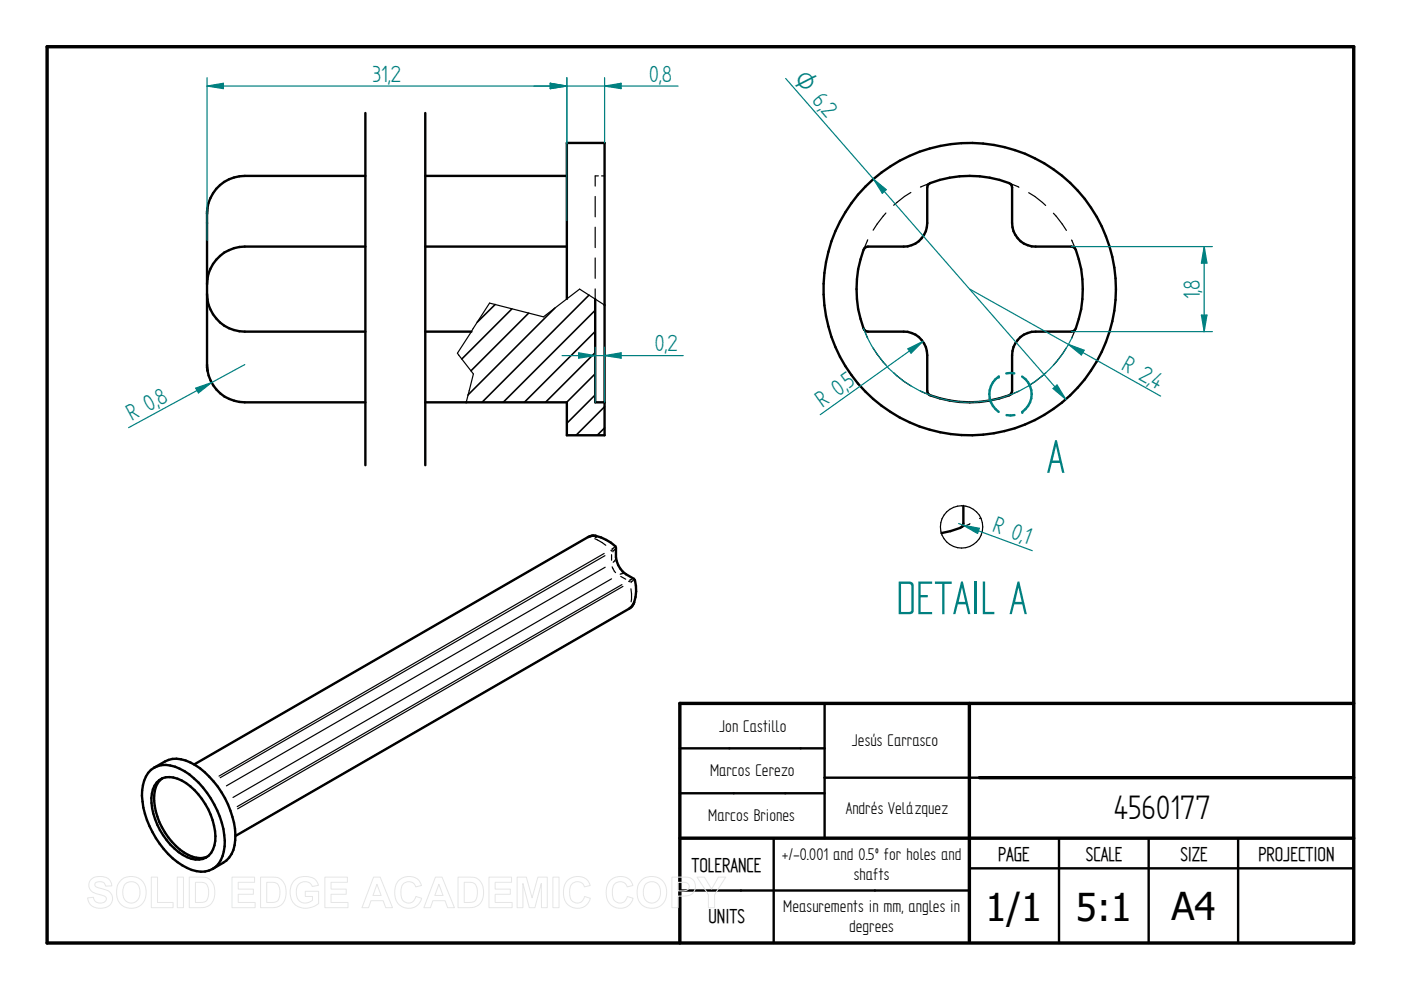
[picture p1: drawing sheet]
<svg xmlns="http://www.w3.org/2000/svg" width="297mm" height="210mm" viewBox="0 0 297 210" stroke-linecap="round" stroke-linejoin="round" font-family="sans-serif">
<path d="M10 9.9h277v190h-277zM205.5 149.1v50.5M287 149.1h-142.9v50.8M144.1 177.7h142.9M207.6 164.9h79.4" fill="none" stroke="#000" stroke-width=".72"/>
<g fill="none" stroke="#000" stroke-width=".51">
<path d="M77.5 37.3h-25.6a8 8 0 0 0-8 8M90.2 37.3h30M43.9 44.4v33.6l.1 .7M77.5 52.3h-25.6a8.1 8.1 0 0 0-8 8M90.2 52.3h30M183.3 52.6l.7-.3h7.6a4.9 4.9 0 0 0 5-5v-7.5l.3-.8a22.7 22.7 0 0 1 17.4 0l.3 .8v7.5a5 5 0 0 0 5 5h7.6l.7 .3a23.1 23.1 0 0 1 0 17.4l-.7 .3h-7.6a4.9 4.9 0 0 0-5 5v7.5l-.3 .8a23.2 23.2 0 0 1-17.4 0l-.3-.8v-7.5a5 5 0 0 0-5-5h-7.6l-.7-.3a23.1 23.1 0 0 1 0-17.4zM43.9 62.3a8 8 0 0 0 8 8h25.6M43.9 77.4a8 8 0 0 0 8 7.9h25.6M90.2 70.3h9.7M120.2 63.4v-33.1h8v62h-8v-7h-30M126.2 63.4v21.9h2M124.8 113.8l.3-.1a2.98 2.98 0 0 1 2.4 .3l2 1.1 1 .7 .1 .4a5.7 5.7 0 0 0 3.8 6.5 6.6 6.6 0 0 1 0 5"/>
<path d="M126.3 113.6l-1.1 .1-.5 .2-83.6 48.2M134.4 127.8l-.2 .5-.8 .7-83.5 48.2M134.4 127.7l-.3 .7-.6 .5M144.1 158.7h30.7M174.8 149.1v28.6M32.7 162.8a6.9 6.9 0 0 1 5.7-1.8 13.8 13.8 0 0 1 7.8 5.8 17.7 17.7 0 0 1 3.5 12.4 5.3 5.3 0 0 1-2.4 3.7l-2.2 1.3M32.7 162.8a5.6 5.6 0 0 1 5.4 .2 18.7 18.7 0 0 1 8.9 11.5 11 11 0 0 1-.2 7.9l-.4 .7-1.3 1.1M32.7 162.8a5.8 5.8 0 0 0-2.6 4.8 19.2 19.2 0 0 0 7.5 15.2 7.7 7.7 0 0 0 6.7 1.8l.8-.4M33.2 165.9a3.7 3.7 0 0 1 4.4-.8 14.1 14.1 0 0 1 7.8 10 6.8 6.8 0 0 1-1.1 6.3 4.4 4.4 0 0 1-5.5-.1 14.5 14.5 0 0 1-6.6-13.1l.2-.9zM34.4 165.1a5.1 5.1 0 0 0-1.7 4.7 14.9 14.9 0 0 0 7.2 11.5 4.9 4.9 0 0 0 4 .4M144.1 168.2h30.7M164 177.7v22.2"/>
<path d="M207.6 164.9h-32.8M224.5 177.7v22.2M243.5 177.7v22.2M262.5 177.7v22.2M144.1 188.8h61.4M205.5 184.1h81.5"/>
<circle cx="205.6" cy="61.3" r="31"/>
</g>
<g fill="none" stroke="#000" stroke-width=".25">
<path d="M126.9 37.3h-.7v2.2M127.5 37.3h.7M197.2 38.8l-2 .9M213.9 38.8l2.1 .9M43.9 45.3h.1M43.9 45.2v.1M43.9 44.5v.4M44 44.1v.2M126.2 41.7v4.3M126.2 48.2v4.3M126.2 54.7v4.3M184 50.8l-.9 2.2"/>
<path d="M187.8 45.2l-2.7 3.6M193.1 40.8l-1.3 .9-2.3 1.8M218.1 40.9l1.3 .8 2.3 1.9M223.3 45.2l1.9 2.3 .9 1.4M227.2 50.9l.9 2.1M43.9 77.3h.1M43.9 77.5v.1M43.9 77.9v.3M44 78.4v.2M126.2 61.3v2.1M128.2 64.7l-5.3-3.4-7.7 5.9-11.4-2.9-6.8 10.6 3.4 4.4-1.6 6M183.1 69.6l.9 2.1"/>
<path d="M185.1 73.7l.9 1.4 1.8 2.3M189.5 79l2.3 1.9 1.3 .9M221.7 79.1l-2.3 1.8-1.3 .9M226.1 73.8l-2.8 3.6M228.1 69.6l-.9 2.2M195.2 82.9l2 .9M216 82.9l-2.1 .9M123.4 114.6l-80.9 46.7M124.8 113.8l-.1 .1M126.1 114.2l2.3 1.4M128.1 117.3l-81.7 47.2M128.3 117.8l-81.6 47.1"/>
<path d="M129.5 116.7l.1 .1M129.7 117.6v1.2M129.8 116.4h.1M130 116.8h.1M130.3 116.1l-.5 .3M130.4 116.5l-.4 .3M130.5 118.6l-.5 .6M128.3 120.3l-80.3 46.3M129.7 122.7l-80.3 46.4M129.8 120.2l.7 1.2M131.6 122.2l1.1 .6M131.9 124l-81.6 47"/>
<path d="M132.1 124.3l-81.7 47.2M132.1 129.8l-80.8 46.6M132.2 121.6l-.7 .2M133.3 123.2l.1 .2M133.5 128.9l-.1 .1M133.6 123h.1M133.8 124.8l.1 1.1-.1 1.7M133.8 123.3h.1M134.1 122.8l-.5 .2M134.3 123.1l-.5 .2"/>
</g>
<path d="M105 64.6l-3.8 3.7M108.5 65.5l-10.6 10.6M112.1 66.4l-12.2 12.2M117.6 65.3l-18.4 18.4M124.9 62.6l-22.7 22.7M126.2 65.8l-19.5 19.5M126.2 70.3l-15 15M126.2 74.8l-10.5 10.5M126.2 79.2l-6.1 6.1M126.2 83.7l-6 6M128.2 86.2l-6.1 6.1M128.2 90.7l-1.6 1.6" fill="none" stroke="#000" stroke-width=".34"/>
<g fill="#000">
<circle cx="126.3" cy="113.6" r=".25"/>
<circle cx="134.4" cy="127.7" r=".25"/>
</g>
<path d="M192.5 74l3.2-1.6-2.5 2.5zM195.7 72.4l-21.8 15.5" fill="none" stroke="#008080" stroke-width=".25"/>
<path d="M192.5 74l3.2-1.6-2.5 2.5z" fill="#008080"/>
<path d="M218.7 83.6a4.5 4.5 0 0 1-2 3.7" fill="none" stroke="#008080" stroke-width=".51"/>
<circle cx="216.7" cy="87.3" r=".25" fill="#008080"/>
<path d="M211.7 79.8a4.5 4.5 0 0 0 0 7.5M215.1 88h-1.7" fill="none" stroke="#008080" stroke-width=".51"/>
<circle cx="211.7" cy="79.8" r=".25" fill="#008080"/>
<path d="M215.1 79.2h-1.7M216.7 79.8a4.4 4.4 0 0 1 2 3.8" fill="none" stroke="#008080" stroke-width=".51"/>
<path d="M204.3 107.3l-.1 4.1-.6 .5-2.1 .7-1.9 .4" fill="none" stroke="#000" stroke-width=".51"/>
<g fill="none" stroke="#000" stroke-width=".25">
<path d="M205.7 111l-2.1 .9M207.9 109.8l-.2 .1"/>
<circle cx="203.9" cy="111.7" r="4.5"/>
</g>
<path d="M203.2 111l15.7 5.8M204.2 111.3l3.4 .7-.3 1.1z" fill="none" stroke="#008080" stroke-width=".25"/>
<path d="M204.2 111.3l3.4 .7-.3 1.1z" fill="#008080"/>
<path d="M43.9 18.2l3.5-.5v1.1zM43.9 16.5v34.5M120.2 16.5v30.2" fill="none" stroke="#008080" stroke-width=".25"/>
<path d="M43.9 18.2l3.5-.5v1.1z" fill="#008080"/>
<path d="M116.7 17.7l3.5 .5-3.5 .6z" fill="none" stroke="#008080" stroke-width=".25"/>
<path d="M116.7 17.7l3.5 .5-3.5 .6z" fill="#008080"/>
<path d="M43.9 18.2h76.3M51.9 77.3l-24.6 13.4M41.5 82.3l3.4-1.2-2.8 2.2z" fill="none" stroke="#008080" stroke-width=".25"/>
<path d="M41.5 82.3l3.4-1.2-2.8 2.2z" fill="#008080"/>
<path d="M183.1 69.6a24 24 0 0 0 21.5 15.7 24 24 0 0 0 22.7-13.8M205.6 61.3l40.5 22.7M226.5 73l3.4 1.3-.6 1z" fill="none" stroke="#008080" stroke-width=".25"/>
<path d="M226.5 73l3.4 1.3-.6 1z" fill="#008080"/>
<path d="M77.5 24v74.6M90.2 24v74.6" fill="none" stroke="#000" stroke-width=".51"/>
<path d="M227.2 52.3h29.8M227.2 70.3h29.8M254.7 66.8h1.2l-.6 3.5z" fill="none" stroke="#008080" stroke-width=".25"/>
<path d="M254.7 66.8h1.2l-.6 3.5z" fill="#008080"/>
<path d="M255.3 52.3l.6 3.5h-1.2z" fill="none" stroke="#008080" stroke-width=".25"/>
<path d="M255.3 52.3l.6 3.5h-1.2z" fill="#008080"/>
<path d="M166.6 16.6l59.4 68.1M255.3 52.3v18M223.3 82.4l.8-.8 1.9 3.1z" fill="none" stroke="#008080" stroke-width=".25"/>
<path d="M223.3 82.4l.8-.8 1.9 3.1z" fill="#008080"/>
<path d="M185.2 38l2.7 2.2-.8 .8z" fill="none" stroke="#008080" stroke-width=".25"/>
<path d="M185.2 38l2.7 2.2-.8 .8z" fill="#008080"/>
<path d="M120.2 16.5v13.8M128.2 18.2l3.5-.5v1.1zM128.2 16.5v13.8" fill="none" stroke="#008080" stroke-width=".25"/>
<path d="M128.2 18.2l3.5-.5v1.1z" fill="#008080"/>
<path d="M116.7 17.7l3.5 .5-3.5 .6z" fill="none" stroke="#008080" stroke-width=".25"/>
<path d="M116.7 17.7l3.5 .5-3.5 .6z" fill="#008080"/>
<path d="M113.2 18.2h30.6M122.7 74.8l3.5 .6-3.5 .5zM126.2 73.6v11.7M128.2 73.6v11.7" fill="none" stroke="#008080" stroke-width=".25"/>
<path d="M122.7 74.8l3.5 .6-3.5 .5z" fill="#008080"/>
<path d="M128.2 75.4l3.5-.6v1.1z" fill="none" stroke="#008080" stroke-width=".25"/>
<path d="M128.2 75.4l3.5-.6v1.1z" fill="#008080"/>
<path d="M119.2 75.4h25.7" fill="none" stroke="#008080" stroke-width=".25"/>
<g fill="none" stroke="#e6e6e6" stroke-width=".21">
<path d="M19.3 186.5a3.1 3.1 0 0 1 4 .2l.4 1.1-1.3 .1a1.28 1.28 0 0 0-1-1 1.28 1.28 0 0 0-1.3 .5v.4a5.6 5.6 0 0 0 2.5 .9 1.98 1.98 0 0 1 1.2 2.4 1.98 1.98 0 0 1-2.2 1.5 2.48 2.48 0 0 1-3-2.2l1.2-.2a1.44 1.44 0 0 0 1.3 1.3 1.44 1.44 0 0 0 1.5-.9 1.18 1.18 0 0 0-1.4-.9 2.36 2.36 0 0 1-2.4-2l.1-.7zM25.8 186.5a3.3 3.3 0 0 1 3.9-.1 3.3 3.3 0 0 1 1.2 3.8 3.2 3.2 0 0 1-3.8 2.3 3.2 3.2 0 0 1-2.4-3.8 3 3 0 0 1 1.1-2.2zM26.5 187.5a1.87 1.87 0 0 1 2.2-.4 1.87 1.87 0 0 1 1 2.1 1.87 1.87 0 0 1-1.8 2.3 1.87 1.87 0 0 1-1.9-2.3l.1-.8zM32.1 186h1.3v5.3h3.3v1.1h-4.6zM37.6 186h1.3v6.4h-1.3zM40.1 186h2.4a2.79 2.79 0 0 1 3 3.3 2.79 2.79 0 0 1-2.9 3.1h-2.5zM41.4 187.1a2.64 2.64 0 0 1 2.5 .5 3.3 3.3 0 0 1-.3 3.5l-.8 .2h-1.4zM49.2 186h4.8v1.1h-3.5v1.4h3.2v1.1h-3.2v1.7h3.6v1.1h-4.9zM55.2 186h2.4a2.79 2.79 0 0 1 3.1 3.3 2.79 2.79 0 0 1-3 3.1h-2.5zM56.6 187.1a2.64 2.64 0 0 1 2.4 .5 3.3 3.3 0 0 1-.3 3.5l-.8 .2h-1.3zM62.3 186.8a3.6 3.6 0 0 1 4.6-.2l.6 1.1-1.3 .3a1.8 1.8 0 0 0-2.2-1 1.8 1.8 0 0 0-1.2 2.1 2.01 2.01 0 0 0 1.1 2.2 2.01 2.01 0 0 0 2.3-.4v-.8h-1.5v-1.1h2.9v2.6a3.8 3.8 0 0 1-5.5-.3 4 4 0 0 1 .2-4.5zM68.9 186h4.8v1.1h-3.5v1.4h3.2v1.1h-3.2v1.7h3.6v1.1h-4.9z"/>
<path d="M79.2 186h1.4l2.6 6.4h-1.4l-.6-1.4h-2.5l-.6 1.4h-1.4zM79.9 187.5l.9 2.4h-1.7zM84.5 186.7a2.87 2.87 0 0 1 4.9 1l-1.3 .3a1.6 1.6 0 0 0-1.8-1 1.6 1.6 0 0 0-1.3 1.7 2.19 2.19 0 0 0 1.3 2.7 1.55 1.55 0 0 0 1.9-1.3l1.2 .4a2.93 2.93 0 0 1-3.4 2 2.93 2.93 0 0 1-2.3-3.3v-.6a3.2 3.2 0 0 1 .8-1.9zM92.3 186h1.4l2.6 6.4h-1.4l-.5-1.4h-2.6l-.5 1.4h-1.4zM93 187.5l.9 2.4h-1.7zM97.1 186h2.4a2.79 2.79 0 0 1 3 3.3 2.79 2.79 0 0 1-2.9 3.1h-2.5zM98.4 187.1a2.64 2.64 0 0 1 2.4 .5 3.3 3.3 0 0 1-.2 3.5l-.9 .2h-1.3zM103.7 186h4.8v1.1h-3.5v1.4h3.2v1.1h-3.2v1.7h3.6v1.1h-4.9zM109.6 186h2l1.2 4.4 1.2-4.4h2v6.4h-1.2v-5.1l-1.4 5.1h-1.2l-1.3-5.1v5.1h-1.3zM117.2 186h1.3v6.4h-1.3zM120.3 186.7a2.87 2.87 0 0 1 4.8 1l-1.2 .3a1.6 1.6 0 0 0-1.9-1 1.6 1.6 0 0 0-1.2 1.7 2.19 2.19 0 0 0 1.3 2.7 1.55 1.55 0 0 0 1.8-1.3l1.3 .4a2.93 2.93 0 0 1-3.5 2 2.93 2.93 0 0 1-2.2-3.3v-.6a3.2 3.2 0 0 1 .8-1.9zM129.3 186.7a2.87 2.87 0 0 1 4.9 1l-1.2 .3a1.6 1.6 0 0 0-1.9-1 1.6 1.6 0 0 0-1.3 1.7 2.19 2.19 0 0 0 1.3 2.7 1.55 1.55 0 0 0 1.9-1.3l1.2 .4a2.93 2.93 0 0 1-3.4 2 2.93 2.93 0 0 1-2.3-3.3l.1-.6a3.2 3.2 0 0 1 .7-1.9z"/>
<path d="M136.2 186.5a3.3 3.3 0 0 1 3.9-.1 3.3 3.3 0 0 1 1.1 3.8 3.2 3.2 0 0 1-3.7 2.3 3.2 3.2 0 0 1-2.4-3.8 3 3 0 0 1 1.1-2.2zM136.9 187.5a1.87 1.87 0 0 1 2.2-.4 1.87 1.87 0 0 1 .9 2.1 1.87 1.87 0 0 1-1.8 2.3 1.87 1.87 0 0 1-1.8-2.3l.1-.8zM142.4 186h2.1a2.5 2.5 0 0 1 2.7 1 2.08 2.08 0 0 1-.1 2.2 2.08 2.08 0 0 1-2.1 .8h-1.2v2.4h-1.4zM143.8 187.1h.6a1.28 1.28 0 0 1 1.7 .9 1.22 1.22 0 0 1-1.6 .9h-.7zM147.8 186h1.5l1.6 2.5 1.4-2.5h1.6l-2.4 3.7v2.7h-1.3v-2.7z"/>
</g>
<g font-size="11.3" fill="#008080">
<text x="221.9" y="100.2">A</text>
<text x="190" y="130.2">DETAIL A</text>
</g>
<g font-size="8.1">
<text x="236.2" y="173.7">4560177</text>
<text x="208.9" y="195.3">1/1</text>
<text x="228.1" y="195.3">5:1</text>
<text x="248.4" y="195.1">A4</text>
</g>
<g font-size="5.6" fill="#008080">
<text x="79" y="17.4">31,2</text>
<text x="137.6" y="17.4">0,8</text>
<text x="173.9" y="23.6" transform="rotate(49 173.9 23.6)">2</text>
<text x="254.4" y="63.5" transform="rotate(-90 254.4 63.5)">1,8</text>
<text x="138.8" y="74.5">0,2</text>
<text x="180" y="82.5" transform="rotate(-35 180 82.5)">5</text>
<text x="237.6" y="78.2" transform="rotate(29 237.6 78.2)">R 2,</text>
<text x="243.7" y="81.6" transform="rotate(29 243.7 81.6)">4</text>
<text x="27.9" y="89.3" transform="rotate(-29 27.9 89.3)">R 0,</text>
<text x="33.9" y="86" transform="rotate(-29 33.9 86)">8</text>
<text x="174.4" y="86.5" transform="rotate(-35 174.4 86.5)">R 0,</text>
<text x="210.2" y="112.6" transform="rotate(20 210.2 112.6)">R 0,</text>
<text x="216.7" y="115" transform="rotate(20 216.7 115)">1</text>
</g>
<text font-size="5.4" fill="#008080" x="168.1" y="17" transform="rotate(49 168.1 17)">O 6,</text>
<g font-size="4.8">
<text x="146.6" y="184.8">TOLERANCE</text>
<text x="211.6" y="182.5">PAGE</text>
<text x="230.2" y="182.5">SCALE</text>
<text x="250.3" y="182.5">SIZE</text>
<text x="266.8" y="182.5">PROJECTION</text>
<text x="150.2" y="195.8">UNITS</text>
</g>
<g font-size="4.1">
<text x="152.5" y="155.1">Jon Castillo</text>
<text x="180.6" y="158.2">Jesús Carrasco</text>
<text x="150.5" y="164.5">Marcos Cerezo</text>
<text x="179.3" y="172.6">Andrés Velázquez</text>
<text x="150.2" y="174.1">Marcos Briones</text>
<text x="165.8" y="182.4">+/-0.001 and 0.5º for holes and</text>
<text x="181" y="186.6">shafts</text>
<text x="166.1" y="193.5">Measurements in mm, angles in</text>
<text x="180" y="197.6">degrees</text>
</g>
</svg>
